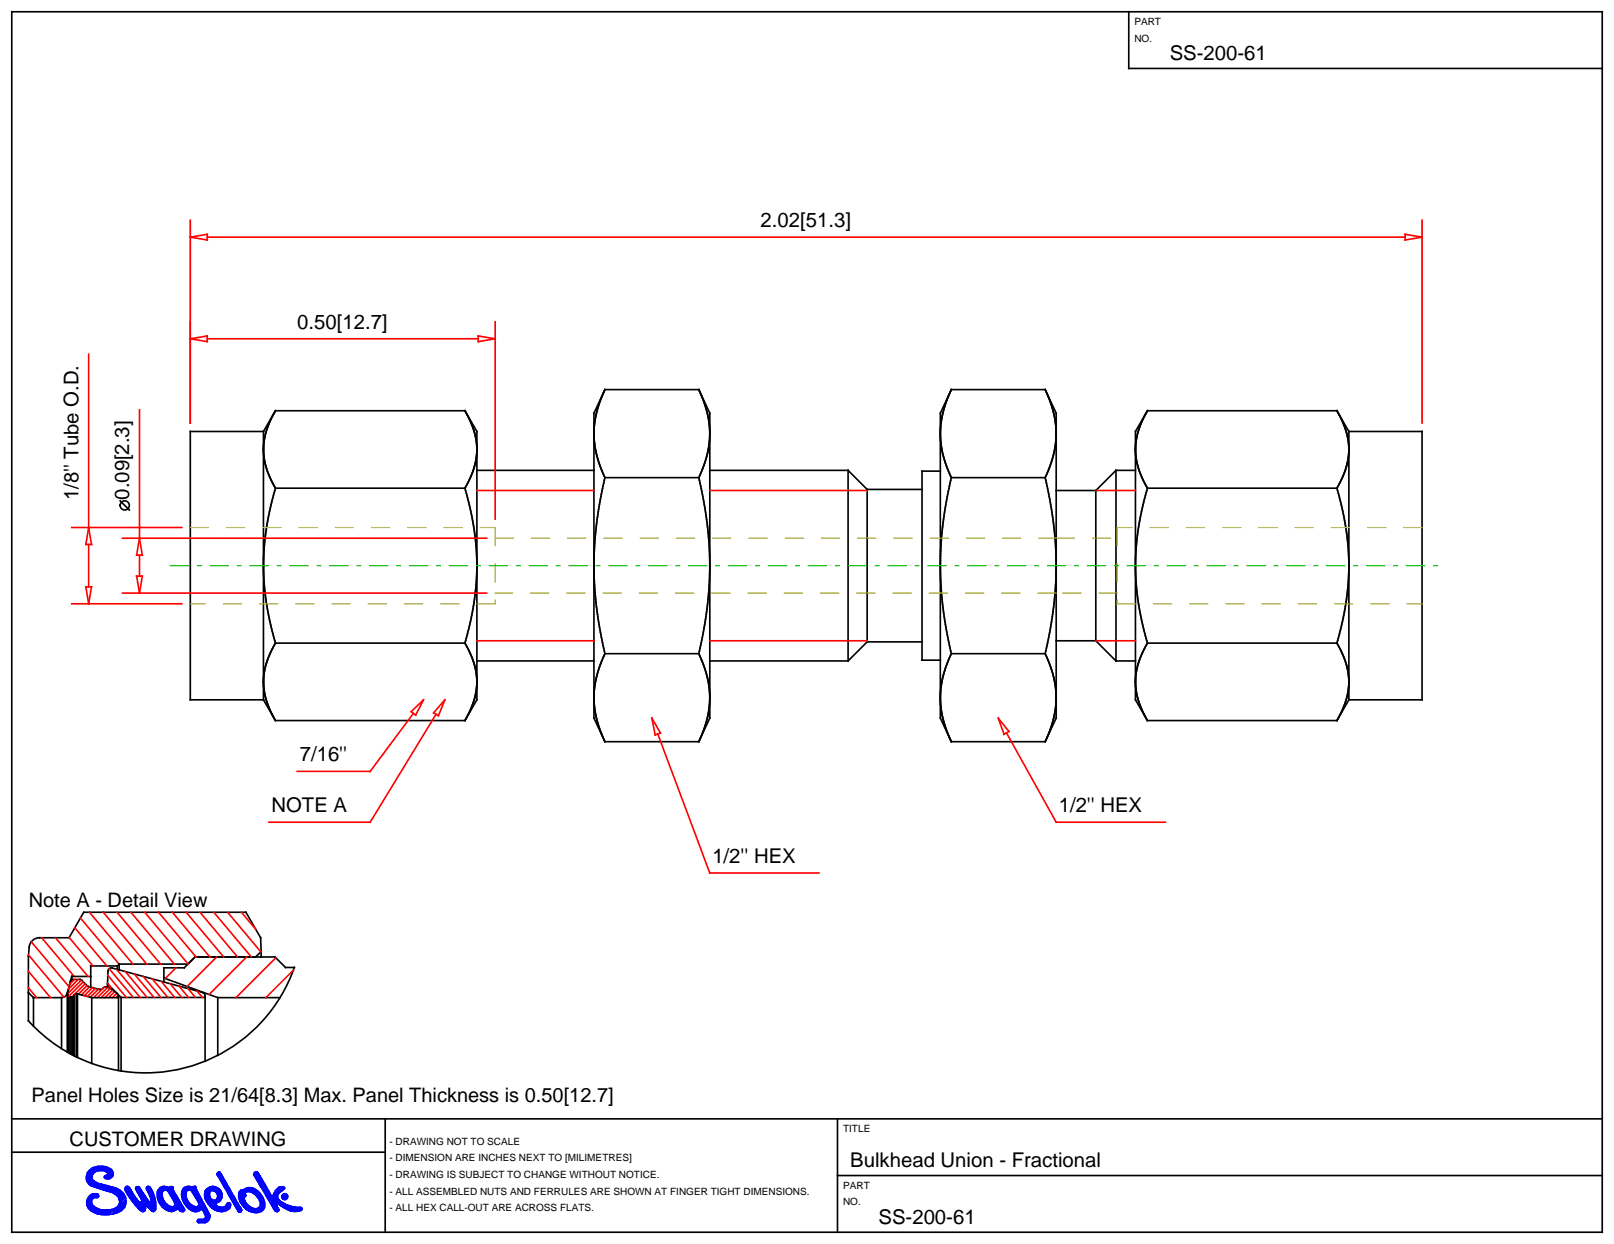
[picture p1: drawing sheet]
<svg xmlns="http://www.w3.org/2000/svg" width="242mm" height="187mm" viewBox="0 0 242 187" stroke-linecap="round" stroke-linejoin="round" font-family="sans-serif">
<g fill="none" stroke="#000" stroke-width=".25">
<path d="M1.8 1.8h238.5v183h-238.5zM169.3 1.8v8.5h71M90.7 58.4h14.1M90.7 58.4l-1.6 3.6v45.7l1.6 3.5M90.7 58.4l-.7 1.8-.6 1.7-.3 1.7v1.4v1.5l.3 1.6 .6 1.7 .7 1.8M104.8 58.4l.7 1.8 .6 1.7 .3 1.7v1.4v1.5l-.3 1.6-.6 1.7-.7 1.8M104.8 58.4l1.6 3.6v45.7l-1.6 3.5M142.7 58.4l-1.7 3.6v45.7l1.7 3.5M142.7 58.4l-.8 1.8-.5 1.7-.3 1.7-.1 1.4 .1 1.5 .3 1.6 .5 1.7 .8 1.8M142.7 58.4h14M156.7 58.4l1.7 3.6v45.7l-1.7 3.5M156.7 58.4l.8 1.8 .5 1.7 .3 1.7 .1 1.4-.1 1.5-.3 1.6-.5 1.7-.8 1.8"/>
<path d="M18 75.1l1.4 1.4M39.5 64.7v40.2M39.5 64.7h-11v40.2h11M41.3 73.2l-.7 2.8-.6 3.1-.4 2.9-.1 2.8 .1 2.9 .4 2.9 .6 3 .7 2.8M41.3 61.6l-.7 1.4-.6 1.5-.4 1.5-.1 1.4 .1 1.3 .3 1.4 .6 1.5 .8 1.6M41.3 73.2h28.4M41.3 61.6h28.4M41.3 61.6l-1.8 3.1M69.7 61.6l.8 1.6 .6 1.5 .3 1.4 .1 1.3-.1 1.3-.3 1.4-.6 1.5-.8 1.6M69.7 61.6l1.8 3.1v40.2l-1.8 3.1M69.7 73.2l.8 3.2 .6 3 .3 2.9 .1 2.5-.1 2.6-.3 2.8-.6 3-.8 3.2M71.5 70.5h17.6"/>
<path d="M90.7 71.6h14.1M90.7 71.6l-.7 3.6-.6 3.4-.3 3.3v2.9v2.9l.3 3.3 .6 3.4 .7 3.6M104.8 71.6l.7 3.3 .5 3.4 .3 3.3 .1 3.2v2.9l-.3 3.3-.6 3.4-.7 3.6M106.4 70.5h20.8M127.2 70.5v28.6M127.2 70.5l2.8 2.9M130 73.4v22.8M130 73.4h8.3M141 70.6h-2.7v28.4h2.7M142.7 71.6h14M142.7 71.6l-.7 3.3-.6 3.4-.3 3.3-.1 3.2 .1 2.9 .3 3.3 .5 3.4 .8 3.6M156.7 71.6l.7 3.3 .6 3.4 .3 3.3 .1 3.2-.1 2.9-.3 3.3-.5 3.4-.8 3.6"/>
<path d="M158.4 73.5h5.9M164.3 73.5v22.6M167.3 70.5v28.6M167.3 70.5h3M167.3 70.5l-3 3M172.1 73.2h28.4M172.1 61.6h28.4M172.1 61.6l-1.8 3.1v40.2l1.8 3.1M172.1 61.6l-.9 1.6-.5 1.5-.3 1.4-.1 1.3 .1 1.3 .3 1.4 .5 1.5 .9 1.6M172.1 73.2l-.9 3.2-.5 3-.3 2.9-.1 2.5 .1 2.6 .3 2.8 .5 3 .9 3.2M200.5 73.2l.8 3.2 .6 3 .3 2.9 .1 2.5-.1 2.6-.3 2.8-.6 3-.8 3.2M200.5 61.6l.8 1.6 .6 1.5 .3 1.4 .1 1.3-.1 1.3-.3 1.4-.6 1.5-.8 1.6"/>
<path d="M200.5 61.6l1.8 3.1M202.3 64.7v40.2M202.3 64.7h10.9v40.2h-10.9M41.3 96.4l-.8 1.6-.6 1.5-.3 1.5-.1 1.2 .1 1.5 .4 1.4 .6 1.5 .7 1.4M41.3 96.4h28.4M69.7 96.4l.8 1.6 .6 1.5 .3 1.5 .1 1.2-.1 1.3-.3 1.5-.6 1.4-.8 1.6M71.5 99.1h17.6M90.7 98h14.1M90.7 98l-.7 1.8-.6 1.7-.3 1.7v1.4v1.5l.3 1.6 .6 1.7 .7 1.8M104.8 98l.7 1.6 .5 1.7 .3 1.7 .1 1.6-.1 1.6-.3 1.7-.5 1.7-.7 1.6M106.4 99.1h20.8M130 96.2l-2.8 2.9"/>
<path d="M130 96.2h8.3M142.7 98h14M142.7 98l-.7 1.6-.6 1.7-.3 1.7-.1 1.6 .1 1.6 .3 1.7 .6 1.7 .7 1.6M156.7 98l.7 1.6 .6 1.7 .3 1.7 .1 1.6-.1 1.6-.3 1.7-.6 1.7-.7 1.6M158.4 96.1h5.9M164.3 96.1l3 3M167.3 99.1h3M172.1 96.4h28.4M172.1 96.4l-.9 1.6-.5 1.5-.3 1.5-.1 1.2 .1 1.3 .3 1.5 .5 1.4 .9 1.6M200.5 96.4l.8 1.6 .6 1.5 .3 1.5 .1 1.2-.1 1.3-.3 1.5-.6 1.4-.8 1.6M39.5 104.9l1.8 3.1M41.3 108h28.4"/>
<path d="M90.7 111.2h14.1M142.7 111.2h14M172.1 108h28.4M202.3 104.9l-1.8 3.1M4.3 148.8l.7 .8M5 149.6h4.2M5 149.6v4.3M9.2 149.6v7.6M10.1 148.9a.89 .89 0 0 1-.9 .7M10.1 148.9v8.8M10.2 149.2l.3 .2M10.5 149.4l.2 .1"/>
<path d="M10.5 149.4v8.6M10.7 149.5v8.6M10.7 149.5h.1M10.8 146.4l-.7 2.5M10.8 146.4v.5M10.8 146.4h2.8M10.8 149.5v8.7M11.1 149.3l-.3 .2M11.1 149.3v9M11.4 149l-.3 .3M11.4 149v9.5M11.4 149h.1"/>
<path d="M11.5 149h.1M11.5 149v9.5M11.6 149v9.6M11.6 149l2.2 .6M13.8 149.6h4M13.8 149.6v9.8M16.1 147.5l.1-1.9a.51 .51 0 0 1 .6-.5l13.8 3.8 .2 .4v9.8M16.1 147.5v.5M16.1 147.5l2.1 2.1M17.6 144.8v.6M17.6 144.8h-4v3.2M17.8 149.6l-.2-.6-1.3-.9a.81 .81 0 0 0-1.1 .2l-.4 .1-1.6-.5-1.1-1h-1.2l-.3 .2-.4 1.6v9.1"/>
<path d="M17.8 149.6v10.9M17.9 144.6h10.3M17.9 144.6v.8M17.9 144.6l-.3 .2M18.2 149.6h12.6M18.2 149.6v11M24.6 146.6l8.1 3M32.7 149.6h9.3M32.7 149.6v8.6M39.2 142.7l-.1-2.1-2.2-3.8h-24.3l-2.2 3.8h-4.5a1.52 1.52 0 0 0-1.5 1.4l-.1 1.4v9.7a23.7 23.7 0 0 0 39.8-8h-1.3l-1.6-1.6h-12l-1.6 1.6h-3v2.1M39.2 142.7l-.9 .8M39.2 142.7v.8"/>
<path d="M1.8 172.8h56M1.8 167.8h238.5M57.8 167.8v17M125.6 176.3h114.7M125.6 167.8v17"/>
<circle cx="18.7" cy="75.8" r=".69"/>
</g>
<g fill="none" stroke="#00f" stroke-width=".18" stroke-dasharray="2.7 1.4 .5 1.4">
<path d="M12.9 176.7l1.9-1.9M12.9 176.4l1.6-1.5M13 176.9l-.1-.5 .2-.5M13 176.9l2.1-2.1M13 176.1l1.1-1.1M13 180l1-1M13 177.1l.8-.7M13.1 175.9a1.54 1.54 0 0 1 .9-.8M13.1 177.3l.7-.7M13.2 177.5l.7-.7M13.3 179.5l.3-.3M13.4 177.6l.6-.6"/>
<path d="M13.5 177.7l.6-.6M13.7 177.8l.6-.6M13.7 179.1l.5-.1 .5 .1M13.8 176.5l-.7 .7M13.8 177.9a1.42 1.42 0 0 1-.8-1M13.8 175.1l-.7 .8M13.8 176.7l-.6 .7M13.8 179l-.7 .8M13.9 177.9l.6-.6M13.9 176.2a1.31 1.31 0 0 1 1-.6M13.9 176.9l-.6 .6M13.9 176.1l-.9 .9"/>
<path d="M14 175.1l.6-.2h.7M14.1 177a.64 .64 0 0 1-.2-.8M14.1 177l-.7 .7M14.1 178l.6-.6M14.2 179l-1.2 1.1M14.2 179.6l.5-.5M14.2 177.2l-.6 .6M14.3 174.9l-1.3 1.4M14.3 178l.6-.5M14.4 177.3l-.6 .6M14.4 179l-1.4 1.4M14.5 179.6l.3-.3"/>
<path d="M14.5 178.1l.6-.6M14.5 175.6l.8-.7M14.6 177.4l-.6 .5M14.6 174.9l-1.7 1.7M14.6 179l-1.6 1.6M14.7 178.2l.6-.6M14.7 179.1l.1 .3M14.8 177.4l-.6 .6M14.8 179.2l-.5 .4M14.8 179.4l-.4 .2M14.8 179.4l-.2 .2M14.9 175.6l.7-.7"/>
<path d="M14.9 178.2l.6-.6M14.9 174.8l-2 2M14.9 175.6l.6-.1 .5 .2M15 177.5l-.6 .6M15.1 178.3l.6-.6M15.1 177.5l-.6-.2-.4-.3M15.2 175.5l.6-.6M15.2 174.8l-1 1M15.2 177.5l-.6 .6M15.3 174.9l.7 .1 .6 .3M15.3 178.4l.6-.7M15.4 177.6l-.6 .6"/>
<path d="M15.4 175.5l.6-.5M15.4 174.9l-.7 .7M15.5 178.4l.7-.6M15.6 177.6l-.6 .7M15.7 175.6l.5-.5M15.7 176.6v-.3M15.7 174.9l-.7 .6M15.7 176.6l1.1-1.1M15.7 178.5l.7-.7M15.8 176.3l-.2 .1M15.8 177.7l-.6 .6M15.8 175.7l.6-.6"/>
<path d="M15.9 176.7l1-1M15.9 174.9l-.6 .6M15.9 178.6l.7-.7M16 175.7l.1 .2v.2M16 175.8l.5-.6M16 177.8l-.6 .6M16.1 176.8l.9-.9M16.1 176.1l-.4 .2M16.1 175l-.6 .6M16.1 178.6l.7-.6M16.1 175.9l.6-.5M16.3 177.8l-.7 .7"/>
<path d="M16.3 175.1l-.5 .5M16.3 178.7l.7-.7M16.4 176.8l.6-.7M16.4 176.8l-.7-.2M16.5 175.2l-.6 .5M16.5 177.9l-.7 .6M16.5 178.7l.7-.6M16.6 175.3a.87 .87 0 0 1 .4 1M16.6 175.3l-.5 .5M16.7 178.8l.9 .6M16.7 178.8l-2.9-.9M16.7 177.9l-.7 .7"/>
<path d="M16.7 178.8l.7-.7M16.8 175.4l-1.2 1.2M16.9 175.6l-1.1 1.1M16.9 178l-.7 .7M16.9 178.9l.7-.7M16.9 176.3l-.4 .4M17 176.3l-.4 .4-.2 .1M17 175.8l-1 1M17 176l-.8 .8M17.1 178l-.7 .7M17.1 179l.7-.7M17.3 179.1l.6-.7"/>
<path d="M17.3 178.1a2.61 2.61 0 0 1 1.5 1.4M17.3 178.1l-2.2-.6M17.3 178.1l-.7 .7M17.4 179.2l.7-.7M17.5 178.2l-.7 .6M17.6 179.3l.6-.6M17.6 179.4l.3 .5v.5M17.7 178.3l-.7 .6M17.7 179.5l.7-.7M17.8 179.6l.7-.7M17.9 179.8l.7-.7M17.9 178.4l-.7 .6"/>
<path d="M18 178.5l-.6 .6M18.2 178.6l-.7 .7M18.3 178.7l-.7 .7M18.4 178.9l-.7 .7M18.6 179l-.8 .7M18.7 179.2l-.8 .8M18.7 178.4l.6-.5M18.7 178.2l.3-.3M18.8 179.4l-.9 .8M18.8 178.1a.35 .35 0 0 1 .6-.1M18.8 178.6v-.5M18.8 178.6l.6-.6"/>
<path d="M18.8 179.5a1.93 1.93 0 0 1-.1 1.4M18.8 179.5l-.9 1M18.9 179.8l-2.4 2.3M18.9 178.8l.6-.6M18.9 180l-2.1 2.1M19.1 179l.6-.6M19.2 177.9l-.5 .4M19.2 179.2l.6-.6M19.3 179.4l.6-.6M19.3 178l-.5 .5M19.4 178l.3 .5M19.4 179.5l.6-.5"/>
<path d="M19.5 178.1l-.6 .6M19.5 179.7l.6-.6M19.6 178.3l-.6 .6M19.6 179.8l.6-.5M19.6 178.4l-.6 .6M19.7 178.5l-.6 .6M19.8 178.7l-.6 .6M19.9 178.9l-.6 .6M20 179l-.6 .6M20.1 179.2l-.5 .6M20.2 179.4l-.5 .5M20.3 178.2l.3-.3"/>
<path d="M20.3 179.5l-.5 .6M20.3 178.3v-.3l.2-.1M20.4 178.4l.4-.4M20.4 177.9l-.1 .2M20.5 177.9l.4 .1M20.5 178.6l.5-.5M20.5 179.8l-.5 .5M20.6 178.7l.5-.4M20.6 179.9l-.5 .6M20.7 178.9l.5-.5M20.7 177.9l-.4 .4M20.8 179.2l.5-.5"/>
<path d="M20.9 178l1.4 2.1M20.9 178l-.5 .5M20.9 179.4l.5-.6M21 179.5l.6-.5M21 178.2l-.5 .5M21.1 179.7l.6-.6M21.1 178.3l-.5 .5M21.2 179.8l-.1 .4M21.2 179.8l-.9-1.5M21.2 179.9l.6-.6M21.2 178.5l-.5 .5M21.3 178.6l-.5 .5"/>
<path d="M21.4 178.7l-.5 .6M21.5 178.9l-.5 .5M21.6 179.1l-.5 .5M21.7 179.2l-.5 .6M21.8 179.4l-.6 .6M21.9 178.2l.4-.3M21.9 178l.2-.1M22 178.3v-.3l.2-.1M22 178.3l.5 1.2M22 179.6l-1.4 1.4M22 178.4l.5-.5M22.1 179.8l-1.4 1.4"/>
<path d="M22.1 177.9l-.2 .2M22.1 178.6l.5-.5M22.2 178.8l.5-.5M22.2 180l-1.4 1.3M22.2 177.9l.3 .1M22.3 178.9l.5-.5M22.4 179.1l.5-.5M22.4 177.9l-.4 .4M22.4 179.3l.6-.5M22.5 178l.6 1.1 .2 .8M22.5 179.5l.5-.5M22.5 178l-.4 .5"/>
<path d="M22.5 179.5l.1 .6M22.6 179.7l.5-.5M22.6 179.9l.6-.5M22.6 178.2l-.5 .5M22.7 178.3l-.5 .5M22.8 178.5l-.5 .5M22.9 178.7l-.5 .5M23 178.9l-.5 .5M23.1 179.1l-.5 .5M23.1 179.3l-.5 .5M23.2 179.5l-2.1 2.1M23.3 179.8l-1.2 1.2"/>
<path d="M23.3 179.9l.1 1.4M23.6 178.9l.9-1M23.6 179.1l1.2-1.2M23.6 179a.99 .99 0 0 1 .9-1.1M23.6 179.4l1.4-1.4M23.6 179.6l.7-.7M23.6 178.5l.6-.6M23.7 179.8l.6-.6M24.3 179l-.7 .7M24.3 179.3l-.6 .6M24.3 179.3l.1-.5 .1-.2M24.4 179.5l-.6 .6"/>
<path d="M24.4 177.9l-.8 .8M24.4 179.7l-.5 .6M24.5 178.6a.47 .47 0 0 1 .7 0M24.5 177.9l.6 .1M24.5 179.9l-.6 .6M24.7 177.9l-1.1 1.1M24.8 178.5l.4-.5M24.9 177.9l-1.3 1.4M25 178.5l.6-.6M25.1 178l-1.5 1.5M25.2 178.6l.6-.7M25.3 178.8l.7-.7"/>
<path d="M25.4 178l-.5 .5M25.4 178.9l.6-.6M25.5 179.1l.5-.6M25.5 177.9l.5 .1M25.5 177.9l-.4 .1M25.6 179.3l.5-.6M25.7 179.4l.5-.5M25.7 177.9l-.6 .7M25.8 179.6l.5-.6M25.9 179.8l.5-.6M25.9 178l-.7 .7M26 178v.3"/>
<path d="M26 180l.5-.6M26 178.4l-.6 .6M26 178.2l-.7 .7M26.1 178.5l-.1-.2M26.1 178.6l-.6 .6M26.2 178.8l-.6 .6M26.3 179l-.6 .5M26.4 179.1l-.6 .6M26.5 179.3l-.6 .6M26.6 179.5l-.6 .5M26.7 179.6l-.6 .6M26.8 179.8l-.6 .6"/>
<path d="M26.9 180l-.7 .7M27.2 179l1.1-1.1M27.2 179.3l1.4-1.4M27.2 179.5a1.6 1.6 0 0 1 .3-1.3M27.2 178.7l.8-.8M27.2 179.5l.7-.7M27.3 179.7l.6-.6M27.4 179.9l.5-.5M27.5 178.2v-.1M27.5 178.2a1.1 1.1 0 0 1 1-.3M27.9 177.9l-.6 .6M27.9 179l-.6 .6"/>
<path d="M27.9 179.2l-.6 .6M27.9 179.2l.1-.5 .2-.2M27.9 179.5l-.5 .5M28 179.7l-.5 .5M28.1 179.9l-.5 .5M28.2 177.9l-1 .9M28.2 178.5h.4l.2 .2M28.2 178.5l.6-.6M28.4 178.5l.5-.6M28.5 177.9l-1.3 1.2M28.6 178.5l.7-.6M28.7 177.9l-1.5 1.5"/>
<path d="M28.8 178.7l.6-.7M28.8 178.7l.9 1.5M28.9 178.8l.5-.6M29 179l.5-.6M29 177.9h.3l.1 .1M29 177.9h-.5M29.1 179.2l.5-.6M29.2 177.8l-.7 .7M29.2 179.3l.5-.5M29.3 179.5l.5-.5M29.4 177.9l-.7 .7M29.4 179.7l.5-.6"/>
<path d="M29.4 178.1l-.6 .6M29.5 179.8l.5-.5M29.5 178.3l-.6 .6M29.5 178.4l-.1-.4M29.6 178.5l-.6 .6M29.6 180l.5-.5M29.7 178.7l-.6 .5M29.7 178.9l-.5 .5M29.8 179.1l-.5 .5M29.9 179.2l-.5 .5M30 179.4l-.5 .5M30.1 179.6l-.5 .5"/>
<path d="M30.2 179.8l-.5 .4M30.3 179.9l-.5 .5M30.7 179l1.1-1.1M30.7 179.3l1.4-1.4M30.7 179.5l1.6-1.6M30.7 178.7l.8-.7M30.8 179.7l.6-.6M30.8 178.5a1.29 1.29 0 0 1 .9-.6M30.8 179.9a1.63 1.63 0 0 1 0-1.4M30.8 179.9l.7-.6M31.2 178.1l-.4 .4M31.4 179.2l-.6 .6"/>
<path d="M31.5 178.9a.44 .44 0 0 1 .6-.3M31.5 178.9l-.8 .7M31.5 179.4l-.6 .6M31.6 179.6l-.6 .6M31.7 177.9l-1 1M31.7 179.7l-.6 .7M31.7 177.9h.6l.4 .3M31.9 179.9l-.7 .6M31.9 177.9l-1.3 1.3M32 178.6l.5-.6M32 179.9a.84 .84 0 0 1-.5-1M32.1 179.9l-.8 .8"/>
<path d="M32.1 178.6a.84 .84 0 0 1 .5 .9M32.2 178.6l.5-.5M32.2 177.9l-1.5 1.5M32.3 178.7l.5-.5M32.4 178l-.6 .6M32.4 179.8l-1 1M32.4 178.9l.6-.5M32.5 176.1a.34 .34 0 0 1 .2-.3 .34 .34 0 0 1 .3 0M32.5 176.1l.4-.4M32.5 179l.6-.5M32.6 178.1l-.5 .5M32.6 179.5l.7-.6"/>
<path d="M32.6 179.2l.6-.5M32.6 179.5a.49 .49 0 0 1-.6 .4M32.6 176.3l.5-.5M32.7 176.4l.5-.4M32.7 178.2l-.5 .5M32.7 178.2a1.22 1.22 0 0 1 .6 1.2M32.8 175.7l-.3 .3M32.8 176.6l.5-.4M32.9 178.3l-.5 .5M32.9 176.8l.5-.5M33 175.8l-.4 .4M33 177l.5-.5"/>
<path d="M33 178.4l-.5 .5M33 175.8l3.3 5.6M33.1 175.9l-.4 .5M33.1 177.1l.5-.4M33.1 178.6l-.5 .5M33.2 176.1l-.4 .4M33.2 177.3l.4-.4M33.2 178.8l-.6 .6M33.3 179l-.8 .8M33.3 179.5l-1.6 1.6M33.3 176.3l-.4 .4M33.3 179.4a.93 .93 0 0 1-.7 .9"/>
<path d="M33.3 177.5l.4-.5M33.3 179.2l-1.7 1.8M33.4 176.4l-.4 .5M33.4 177.6l.4-.4M33.5 176.6l-.4 .4M33.5 177.8l.4-.4M33.6 176.8l-.4 .4M33.6 178l.4-.5M33.7 176.9l-.4 .5M33.7 178.2l.4-.5M33.8 177.1l-.4 .5M33.8 178.3l.4-.4"/>
<path d="M33.9 177.3l-.4 .4M33.9 178.5l.4-.4M33.9 178.6l.5-.5M34 177.5l-.4 .4M34 178.8l.5-.5M34.1 177.6l-.4 .5M34.1 178.9l.5-.4M34.2 177.8l-.5 .4M34.2 179.1l.5-.4M34.3 178l-.5 .4M34.3 179.3l.5-.5M34.4 178.2l-.4 .5"/>
<path d="M34.4 179.4l.5-.4M34.5 178.4l-.4 .4M34.5 179.6l.5-.4M34.6 178.6l-.4 .4M34.6 179.8l.5-.5M34.7 178.7l-.4 .5M34.7 179.9l.5-.4M34.8 178.9l-.4 .4M34.9 179.1l-.4 .4M35 179.3l-.4 .4M35.1 179.4l-.4 .5M35.2 179.6l-.4 .4"/>
<path d="M35.3 179.8l-.4 .4M35.4 179.9l-.4 .5M35.8 179.3l1.2-1.2M35.8 179l.6-.6M35.8 179.6l1.5-1.5M35.8 179.7v-.9M35.8 178.8l.3-.4M35.8 179.8l1.8-1.7M35.9 178.7l.2-.2M35.9 180l.9-.9M36.3 178.4l-.5 .5M36.5 178.4l.2-.1"/>
<path d="M36.5 178.4h-.4M36.6 179.7l-.6 .6M36.6 179.6l.2-.2M36.7 179.8l-.1-.2M36.7 179.9l-.6 .5M36.7 178.3l-.9 .9M36.7 178.3l.4-.2M36.8 179l-.9 .9M36.8 179.1v-.2M36.8 178.9l.2-.2M36.9 179.2l-1 .9M36.9 179.2l-.1-.1"/>
<path d="M36.9 179.2l-.1 .2M37 178.7h.6M37.1 178.1h.7M37.1 178.1l-1.3 1.4M37.2 178.7l.6-.6M37.4 178.1l-1.6 1.6M37.5 178.7l.5-.5M37.6 178.7a2.62 2.62 0 0 1 1.4 1.4M37.7 178.8l.5-.6M37.7 178.1l-.7 .6M37.8 178.1l.7 .4M37.8 178.9l.6-.6"/>
<path d="M37.9 178.1l-.6 .6M38 179l.5-.5M38 176l.3-.3M38.1 176.2l.5-.5M38.1 176.2a.38 .38 0 0 1 .1-.5 .38 .38 0 0 1 .6 .2M38.1 178.2l-.5 .5M38.2 176.4l.5-.6M38.2 179.1l.5-.5M38.3 176.6l.5-.6M38.3 178.3l-.5 .5M38.3 179.2l.5-.5M38.4 176.7l.5-.5"/>
<path d="M38.4 178.4l-.5 .5M38.4 179.3l.5-.5M38.5 176.9l.5-.6M38.5 175.7l-.5 .4M38.5 178.5l.7 .7M38.6 177.1l.5-.6M38.6 179.5l.5-.5M38.6 178.5l-.5 .5M38.7 175.8l-.6 .5M38.7 177.2l.5-.5M38.7 179.6l.5-.5M38.7 178.6l-.5 .5"/>
<path d="M38.8 175.9l1.9 3.3M38.8 177.4l.5-.5M38.8 175.9l-.6 .6M38.8 179.8l.5-.5M38.9 177.6l.5-.6M38.9 176.1l-.6 .5M38.9 178.8l-.5 .5M38.9 180l.5-.5M39 177.7l.5-.5M39 176.3l-.6 .5M39 178.9l-.5 .5M39.1 177.9l.5-.5"/>
<path d="M39.1 176.4l-.6 .6M39.1 179.1l-.5 .5M39.2 178.1l.5-.6M39.2 176.6l-.6 .5M39.2 179.2l.5 .9M39.2 179.2l-.5 .5M39.3 176.8l-.6 .5M39.3 178.2l.5-.5M39.3 179.4l-.5 .5M39.4 176.9l-.6 .6M39.4 178.4l.5-.5M39.4 179.6l-.5 .5"/>
<path d="M39.5 177.1l-.6 .6M39.5 178.6l.5-.6M39.5 179.7l-.5 .6M39.6 177.3l-.6 .5M39.6 178.8l.5-.6M39.6 179.9l-.6 .6M39.7 177.4l-.6 .6M39.7 178.9l.5-.5M39.8 177.6l-.6 .6M39.8 179.1l.5-.5M39.9 177.8l-.6 .5M39.9 179.3l.5-.6"/>
<path d="M40 178l-.6 .5M40 179.4l.5-.5M40.1 178.1l-.6 .6M40.1 179.6l.5-.5M40.2 178.3l-.6 .5M40.2 179.8l.5-.6M40.3 178.5l-.6 .5M40.4 178.6l-.6 .6M40.5 178.8l-.6 .5M40.6 179l-.6 .5M40.6 179.1l-.5 .6M40.8 179.3l-.6 .6"/>
<path d="M41 179.1a1.88 1.88 0 0 1 .9-1.1M41 179.1l-.2 .2-.1-.1M41 179.1l1.1-1.2M41.3 178.5l.4-.4M41.6 179.4l-1 1M41.7 179.6l-1 1M41.8 179.9l-1 1M41.8 179.9l-.1-.3 .1-.6M41.9 178h.7M42 180l-1.1 1M42 177.9l-.9 1M42.2 179.4a.47 .47 0 0 1 .7-.4 .47 .47 0 0 1 .2 .7 .47 .47 0 0 1-.8 0l-.1-.3"/>
<path d="M42.2 179.5l.1-.1M42.2 179.3l.4-.3M42.2 179.6l.1-.1M42.3 177.9l-2 2M42.3 179.4a.38 .38 0 0 1 .5-.3 .38 .38 0 0 1 .2 .6 .38 .38 0 0 1-.6-.1l-.1-.2M42.3 179.7h.1M42.4 179.6l-.1 .1M42.4 178.5l.3-.3M42.5 179.7l-.1 .1M42.5 179.7v-.5M42.5 179.2h.3M42.5 179.5l.1-.1"/>
<path d="M42.5 179.3l.2-.1M42.5 179.9l.1-.1M42.5 178l-2.1 2.1M42.5 179.2h.1M42.6 178l.1 .1-.1 .2M42.6 179.7h-.1M42.6 179.5v.2M42.6 179.6l-.1 .1M42.6 179.2v.2M42.6 179.4h.1M42.6 179.1l.1-.1M42.6 178.3l-.8 .7"/>
<path d="M42.7 179.5h-.1M42.7 178.1l-2.2 2.2M42.7 179.8l-.1 .1M42.7 179.5l.2-.2M42.7 179.4l-.2 .2M42.7 179.2v.2M42.7 179.2h-.1M42.7 179.6l.1-.1M42.8 179.1v-.1M42.8 179.5l.1 .2M42.8 179.3l.1-.1M42.8 179.2h-.1"/>
<path d="M42.8 179.7l-.1-.2M42.8 179.2l.1 .2-.1 .1M42.9 179.8l-.2 .1M42.9 179.6l-.1 .1M42.9 179.7h-.1M42.9 179v.1M42.9 179.1h.1M43.1 179.3v-.1M43.1 179.1l-.1 .1M43.1 179.7l-.2 .1M43.2 179.3l-.1 .1M43.2 179.5l-.2 .1"/>
<path d="M13 180.3a1.44 1.44 0 0 1 .7-1.2M13 180.3l1.3-1.3M13 180.5l1.5-1.5M13 180.8l.8-.8M13.1 180.9l.7-.6M13.2 181.1l.6-.6M13.3 181.3l.6-.6M13.5 181.4l.5-.6M13.6 181.5l.6-.5M13.7 181.6a1.51 1.51 0 0 1-.7-1.3M13.7 180.2l-.6 .7M13.7 180.2a.64 .64 0 0 1 .7-.6"/>
<path d="M13.8 180.4l-.6 .6M13.8 181.6l.6-.5M13.9 180.6l-.6 .6M13.9 181.7l.6-.5M14 180.8l-.6 .5M14.1 180.9l-.2-.2-.2-.5M14.1 180.9l-.6 .6M14.1 181.8l.6-.6M14.3 181l-.6 .6M14.3 181.9l.6-.6M14.4 181.1l-.5 .6M14.5 182l.6-.6"/>
<path d="M14.6 181.2l-.6 .6M14.7 182.1l.7-.7M14.8 181.3l-.6 .6M14.9 182.1l.7-.7M15 181.3l-.6 .7M15.2 182.1l.7-.7M15.3 181.4l-.7 .6M15.3 181.4l-.6-.2-.6-.3M15.4 182.1l.8-.7M15.5 181.4l-.7 .7M15.6 182.1h-.8l-1.1-.5M15.7 182.2l.8-.8"/>
<path d="M15.8 181.4l-.8 .7M16 182.2l.8-.9M16 181.4l-.7 .7M16.2 182.2l1-1M16.3 181.4l-.7 .7M16.4 182.1l2.5-2.5M16.6 181.4l-.8 .8M16.7 182.1l2.2-2.2M16.8 181.3l-1.5 .1M17 181.3l-.9 .9M17 182l1.9-1.9M17.4 181.9l1.5-1.5"/>
<path d="M17.5 181.9l-1.1 .2h-.8M17.6 181.9l1.3-1.3M17.9 180.4a1.56 1.56 0 0 1-1.1 .9M17.9 180.1l.8-.8M17.9 180.3l.9-.9M18.1 181.6l.5-.5M18.6 181.1l-.5 .5M18.7 180.9a2.09 2.09 0 0 1-1.2 1M18.8 180.8l-1 1M18.9 180.3l-1.7 1.7M19.7 180l.6-.5M19.8 180.2l.6-.6"/>
<path d="M19.9 180.2l.5-.5M20 180.4l.6-.6M20.1 180.5l.6-.5M20.3 180.7l.5-.6M20.4 180.8l.6-.6M20.5 181l1.4-1.4M20.6 181.1l1.4-1.4M20.7 180.1l-.5 .5M20.8 181.2l1.3-1.3M20.8 180.2l-1.1-1.7M20.8 181.3l-1.1-1.3-.9-1.4M20.9 180.2l-.6 .5"/>
<path d="M20.9 181.4l1.3-1.4M21.1 181.5l1.3-1.3M21.1 180.2l-.6 .7M21.1 180.2h-.3M21.2 180.1l.7-.6M21.2 181.6l.7-.6M21.3 181.6l-.5-.3M21.4 181.7l.4-.4M21.8 181.5l-.2 .2-.3-.1M21.8 181.4l-.2 .3M21.8 181l.2-.1h.1M21.8 181v.5"/>
<path d="M21.9 181.1l-.6 .6M21.9 180.9l1.3-1.3M22.1 180.9l1.2-1.2M22.2 181l1.1-1.1M22.3 180.1l-1.3 1.3M22.3 181.2l1-1M22.5 181.3l.9-.9M22.6 180.1h-.3M22.6 181.4l.8-.7M22.7 181.6l.7-.7M22.8 181.6l-.7-.7M22.9 181.7l.5-.5"/>
<path d="M23.3 180l-1 1.1M23.4 180.3l-1 .9M23.4 181.3l-.4 .4M23.4 181.3a.38 .38 0 0 1-.6 .3M23.4 180.5l-.9 .9M23.4 181.1l-.6 .5M23.4 180.8l-.7 .7M23.7 180l.7-.6M23.8 180.2l.6-.6M23.9 180.4l.6-.6M24 180.6l.6-.6M24.1 180.7l.6-.5"/>
<path d="M24.2 180.9l.6-.6M24.3 181a2.62 2.62 0 0 1-.7-2M24.4 181l.5-.5M24.5 181.1l.6-.5M24.6 180.1l-.5 .6M24.7 181.3l.5-.6M24.7 180.2l-.5 .6M24.8 181.4l.6-.6M24.9 180.4l-.6 .5M25 180.5l-.6 .6M25 181.5l.6-.6M25 180.6a1.88 1.88 0 0 1-.7-1.3"/>
<path d="M25.1 180.7l-.5 .5M25.2 181.5l.6-.6M25.3 180.8l-.6 .5M25.4 181.6l1.5-1.5M25.5 180.9l-.6 .5M25.6 181.7l1.4-1.5M25.6 181.7a2.29 2.29 0 0 1-1.3-.7M25.7 180.9l-.6 .6M25.8 180.9l-.6-.2-.2-.1M25.9 181.7l1.2-1.3M26 180.9l-.7 .7M26.1 180.1l.5-.5"/>
<path d="M26.1 180.2l.1 .2M26.1 180.2l-.9-1.6M26.2 180.3l.5-.6M26.2 180.4a.41 .41 0 0 1-.4 .5M26.2 180.5l.6-.6M26.3 181.5l.9-.9M26.4 181.4l.3-.1 .2 .2M26.4 181.4l-.5 .3h-.3M26.7 181.3l.6-.6M26.9 181.5l.5-.6M27 180.1l-1.5 1.5M27 181.6l.5-.5"/>
<path d="M27.1 180.3l-1.4 1.4M27.2 180.5l-1.1 1.1M27.2 181.7l.4-.4M27.3 180.7l-.7 .6M27.4 180.8l-.6 .6M27.4 180.1l.6-.5M27.5 181.7h-.3l-.3-.2M27.5 181.7l.2-.2M27.5 181l-.6 .5M27.5 180.3l.5-.5M27.6 181.2l-.5 .5M27.6 180.5l.5-.5"/>
<path d="M27.7 181.3l-1.6-2.8M27.7 181.3v.3l-.2 .1M27.7 181.3l-.4 .4M27.7 181.5l-.2 .2M27.7 180.6l.5-.5M27.9 180.8l.4-.5M28 180.9l.5-.5M28.1 181l.5-.4M28.1 181.1l-.4-.6-.5-1M28.2 180l-.5 .5M28.2 181.1l.5-.5M28.3 180.2l-.5 .5"/>
<path d="M28.3 181.3l.5-.6M28.4 180.4l-.5 .4M28.5 181.4l.5-.6M28.5 180.5l-.5 .5M28.6 181.5l.6-.6M28.7 180.7l-.5 .5M28.8 181.6l.7-.7M28.9 180.8l-.5 .5M29 181.6l1.4-1.4M29 180.9a2.05 2.05 0 0 1-1.1-1.7M29.1 180.9l-.6 .5M29.2 181.7l-.6-.2-.5-.4"/>
<path d="M29.2 181.7l1.3-1.3M29.3 180.9l-.6 .6M29.5 181.7l1.1-1.1M29.6 183.2l.4-.4M29.6 180.9h-.6M29.6 182.9h.1M29.7 180.2l.5-.5M29.7 180.2a.46 .46 0 0 1-.1 .7M29.7 183.3l.5-.5M29.8 180.3l.5-.5M29.8 180.6l.5-.6M29.8 183.3a.26 .26 0 0 1-.3-.2 .26 .26 0 0 1 .3-.3"/>
<path d="M29.8 183.3h.9M29.8 182.8l-.3 .3M29.9 181.6l.8-.9M30 183.3l.6-.5M30 181.4l-.5 .3h-.3M30 181.4h.2l.2 .1M30.1 182.8l-.5 .5M30.3 183.3l1.2-1.2M30.3 181.4l.5-.5M30.4 182.8l-.6 .5M30.4 182.8h-.6M30.4 180.1l-1.5 1.5"/>
<path d="M30.4 181.5l.4 .8M30.4 181.5l.5-.4M30.5 180.3l-1.4 1.4M30.5 183.3l1-.9M30.5 181.7l.5-.4M30.6 180.5l-1.3 1.2M30.6 181.9l.5-.5M30.7 180.6l-1.1 1.1M30.7 182.1l.5-.5M30.8 182.6l.6-.6M30.8 180.8l-.6 .6M30.8 182.3a.45 .45 0 0 1-.4 .5"/>
<path d="M30.8 182.3l.5-.5M30.8 183.3l.7-.6M30.9 181l-.5 .5M30.9 180.1l.6-.6M31 181.2l-.5 .4M31 180.3l.6-.6M31 181.3l-.4 .5M31.1 181.5l-.4 .5M31.1 180.4l.7-.6M31.2 181.7l-.4 .5M31.3 180.6l.6-.7M31.3 181.9l-.5 .5"/>
<path d="M31.4 182.9l-.3 .3M31.4 180.7l.8-.8M31.4 182.1l-1.3 1.2M31.5 182.1a.94 .94 0 0 1-.8 1.2M31.5 182.1l-2-3.7M31.5 182.3l-1.1 1M31.5 182.5l-.8 .8M31.5 180.9l1.8-1.8M31.6 181l-.8-1.1M31.6 181l1.7-1.7M31.8 181.2l.6-.7M31.9 181.3l.6-.6"/>
<path d="M32.1 181.4l.5-.6M32.3 181.5l.5-.6M32.4 180.6l-.5 .6M32.4 180.6l.1-.2 .1-.1M32.5 181.5l.5-.5M32.6 180.8l-.6 .5M32.6 180.3l.7-.7M32.7 181.6l.6-.6M32.7 180.9l-.5 .5M32.8 180.3l.4-.4M32.9 181.7l.7-.8M32.9 181l-.5 .5"/>
<path d="M33.1 181l-.5-.2-.2-.2M33.1 181l-.5 .6M33.1 181.7l1.3-1.3M33.3 181.7a2.29 2.29 0 0 1-1.7-.7M33.4 181.7l1.2-1.2M33.4 181l-.6 .6M33.7 181.6l.9-.8M34 180.6l.2-.3M34 180.5a.32 .32 0 0 1 .4-.2 .32 .32 0 0 1 .2 .4M34 180.5a.81 .81 0 0 1-.9 .5M34.2 181.4l-.9 .3M34.3 181.3l.1-.1"/>
<path d="M34.4 180.3l-1.4 1.4M34.4 181.2l-.1 .1M34.5 180.4l-1.2 1.3M34.6 180.9l-.6 .6M34.6 180.6l-1 1.1M34.6 180.7v.3l-.4 .4M34.8 180.1l.5-.4M34.9 180.3l.5-.4M35 180.5l.5-.5M35.1 180.6l.5-.4M35.2 180.8l.5-.4M35.3 181l.5-.5"/>
<path d="M35.4 181.1l.5-.4M35.5 180.1l-.4 .4M35.5 181.3l.5-.4M35.6 180.3l-.4 .4M35.6 181.5l.5-.5M35.7 181.6l-3.2-5.5M35.7 181.7l.5-.5M35.7 180.4l-.4 .5M35.8 180.6l-.4 .5M35.9 181.8l.4-.4M35.9 180.8l-.4 .4M36 180.2l.9-.9"/>
<path d="M36 181l-.4 .4M36.1 180.4l.5-.6M36.1 181.1l-.4 .5M36.2 180.5l.5-.5M36.2 181.3l-.4 .4M36.3 181.4a.31 .31 0 0 1-.3 .4 .31 .31 0 0 1-.3-.2M36.3 181.5l-.3 .3M36.3 180.7l.5-.5M36.4 180.8l.5-.5M36.5 180.9l-.4-.6-.3-.6M36.5 181l.5-.5M36.7 181.1l.4-.5"/>
<path d="M36.7 180.1v-.3M36.8 180.1l-.6 .5M36.8 181.2l.5-.4M36.8 180.3l-.4 .4M36.9 180.4l-.2-.3M37 181.4l.4-.5M37 180.4l-.5 .5M37.1 180.6l-.5 .4M37.1 181.5l.5-.5M37.2 180.7l-.5 .5M37.3 181.6l.5-.5M37.3 181.6l-.8-.7"/>
<path d="M37.4 180.8l-.5 .5M37.5 181.7l.5-.5M37.5 180.9l-.5 .5M37.6 181l-.7-.6M37.7 181.7l.5-.5M37.7 181l-.5 .5M37.9 181.1l-.5 .5M37.9 181.8l.6-.6M38.1 181.2l-.5 .5M38.1 181.8l1.6-1.6M38.2 181.2l-.6-.2M38.3 181.8l-1-.2"/>
<path d="M38.3 181.2l-.5 .5M38.4 181.8l1.3-1.3M38.6 181.2h-.4M38.6 181.2l-.6 .6M38.6 181.8l1.1-1M38.8 181l-.2 .2M39 180.1v.6M39 180.2l.5-.6M39 181.8l.7-.7M39 180.4l.6-.6M39 180.7l-.2 .3M39 180.6l.6-.6"/>
<path d="M39.1 181.7l-.8 .1M39.6 181.3l-.4 .4M39.7 180.1v1M39.7 180.1l-.7 .7M39.7 181.1l-.3 .4-.3 .2M39.7 180.9l-.9 .9M39.7 180.4l-1.5 1.4M39.7 180.6l-1.2 1.2M40.3 180l2.1-2.1M40.4 180.2l2.2-2.2M40.5 180.4l1.2-1.2M40.6 180.5l1-1"/>
<path d="M40.7 180.7l1-1M40.8 180.8l1-1M40.9 181l1-1.1M41 181.1l1-1M41.1 181.3l.5-.5M41.2 181.5l.4-.5M41.2 181.5l-3.1-5.3M41.3 181.6l.4-.4M41.5 181.7l.3-.4M41.6 180.9l-.5 .5M41.6 180.7l.1-.1h.2M41.6 181.7l-.4-.2"/>
<path d="M41.7 181.1l-.1-.4M41.7 181.1l.1 .3M41.7 181.1l-.5 .4M41.8 181.3l-.4 .4M41.8 181.4v.1l-.2 .2M41.9 180.6l.4-.4M41.9 181.4l-.3 .3M42 180.7l.4-.4M42.1 180.1l-1.1 1.1M42.2 180.9l.4-.5M42.2 180.2l-.4 .4M42.3 180.9l.4-.4"/>
<path d="M42.3 180.3l-.4 .4M42.4 181l.5-.4M42.5 180.4l-.4 .4M42.6 181.1l.5-.4M42.8 181.2l.4-.5M42.8 180.5l-.5 .5M42.9 181.3l.5-.5M43 180.6l-.5 .5M43.1 181.4l.6-.5M43.1 180.7l-.4 .5M43.3 181.5l.6-.6M43.3 180.8l-.5 .5"/>
<path d="M43.5 181.5l-1.6-.9M43.5 181.6l.6-.6M43.5 180.8l-.5 .6M43.7 181.6l.6-.6M43.8 180.9l-.6 .5M43.9 181.7l.7-.7M44 180.9l-.6 .6M44.2 181.7l.6-.7M44.2 181l-.6 .6M44.5 181l-.7 .6M44.5 181.7l.6-.7M44.7 181l-.6 .7"/>
<path d="M44.8 181.6l.5-.5M45 181l-.7 .7M45 181a.27 .27 0 0 1 .3 .2 .27 .27 0 0 1-.1 .3M45 181a4.5 4.5 0 0 1-3.2-1.1M45.1 181.5l.2-.1M45.2 181.5l-.7 .2-1-.2M45.2 181.1l-.6 .6M45.3 181.2l-.4 .4"/>
</g>
<path d="M25.5 84.8h190.7" fill="none" stroke="#00c000" stroke-width=".18" stroke-dasharray="2.7 1.4 .5 1.4"/>
<g fill="none" stroke="#f00" stroke-width=".25">
<path d="M28.5 33v30.4M28.5 35.6l2.6-.5v.9zM31.1 35.6h179.6M210.7 35.1l2.5 .5-2.5 .4zM213.2 33v30.4M13.3 53.1v26M28.5 50.8l2.6-.4v.8zM31.1 50.8h40.6M71.7 50.4l2.6 .4-2.6 .4zM74.3 48.3v29.5M10.8 79.1h16.5M13.3 79.1l.4 2.5h-.8z"/>
<path d="M20.9 61.5v19.2M71.5 73.5h17.6M106.4 73.5h23.6M164.3 73.5h6M10.8 90.5h16.5M12.9 88h.8l-.4 2.5zM13.3 81.6v6.4M18.4 88.9h54.6M18.4 80.7h54.6M20.5 86.4h.8l-.4 2.5zM20.9 83.2v3.2M20.9 80.7l.4 2.5h-.8z"/>
<path d="M71.5 96.1h17.6M106.4 96.1h23.6M164.3 96.1h6M61.7 106.7l1.8-1.8-1.2 2.3zM62 107l-6.5 8.7h-10.9M65.4 107.1l-9.9 16.2h-15.2M66.7 104.9l-1 2.4-.7-.4zM97.8 107.7l1.2 2.2-.8 .3zM98.6 110.1l7.8 20.8h16.4M149.7 107.7l1.6 2-.7 .4zM150.9 109.9l7.5 13.4h16.3M11.2 139.1l4.8 5.7"/>
<path d="M12.1 137.6l5.8 7M13.4 136.8l6.5 7.8M15.5 136.8l6.5 7.8M17.6 136.8l6.5 7.8M19.6 136.8l6.5 7.8M21.7 136.8l6.5 7.7M23.8 136.8l5.6 6.7M25.8 136.8l5.7 6.7M27.9 136.8l5.6 6.7M30 136.8l5.6 6.7M32.1 136.8l5.6 6.7M34.1 136.8l5 5.9"/>
<path d="M36.2 136.8l2.2 2.6M4.3 148.1l1.2 1.5M4.3 145.6l3.3 4M4.3 143.2l5.3 6.3M4.7 141.2l5.6 6.8M6.3 140.6l4.8 5.8M8.3 140.6l4.9 5.8M10.4 140.6l3.5 4.2M11.2 146.9l-.7 .7M11.7 146.9l-1.4 1.4M12.2 147l-2 1.9M12.5 147.2l-2.1 2.1"/>
<path d="M12.8 147.5l-2 2M13 147.8l-1.2 1.3M13.4 148l-1.2 1.2M13.9 148.1l-1.2 1.2M14.3 148.2l-1.2 1.2M14.7 148.3l-1.2 1.2M15.6 148l-1.6 1.6M16.1 147.4l.5 .7M16.2 146.2l2.7 3.4M16.2 148l-1.6 1.6M16.4 145.3l3.6 4.3M16.5 148.2l-1.3 1.4"/>
<path d="M16.9 148.5l-1.2 1.1M17.2 148.7l-.9 .9M17.5 145.3l3.5 4.3M17.5 148.9l-.6 .7M17.7 149.3l-.3 .3M18.8 145.7l3.3 3.9M20.1 146l3 3.6M21.5 146.4l2.6 3.2M22.8 146.8l2.4 2.8M24.2 147.1l2 2.5M25.5 147.5l1.7 2.1M26.4 145.1l-1.6 1.6"/>
<path d="M26.8 147.9l1.5 1.7M28.2 148.2l1.1 1.4M29.5 148.6l.8 1M32.5 143.5l-4.4 4.4M37 143.5l-5.6 5.6M41.4 143.6l-6 6M44 145.5l-4.1 4.1"/>
</g>
<path d="M28.5 79.1h45.8M74.3 79.1v11.4M167.5 79.1v11.4M213.2 79.1h-45.7M74.3 90.5h-45.8M74.3 80.7h84.1M158.4 80.7h9.1M158.4 88.9h-84.1M167.5 90.5h45.7M167.5 88.9h-9.1" fill="none" stroke="#c0c000" stroke-width=".18" stroke-dasharray="2.7"/>
<g font-size="3">
<text x="175.4" y="9">SS-200-61</text>
<text x="114.1" y="34">2.02[51.3]</text>
<text x="44.6" y="49.3">0.50[12.7]</text>
<text x="11.8" y="75" transform="rotate(-90 11.8 75)">1/8'' Tube O.D.</text>
<text x="19.4" y="74.9" transform="rotate(-90 19.4 74.9)">0.09[2.3]</text>
<text x="44.9" y="114.1">7/16''</text>
<text x="40.7" y="121.8">NOTE A</text>
<text x="158.8" y="121.8">1/2'' HEX</text>
<text x="106.8" y="129.4">1/2'' HEX</text>
<text x="4.3" y="136">Note A - Detail View</text>
<text x="4.7" y="165.2">Panel Holes Size is 21/64[8.3] Max. Panel Thickness is 0.50[12.7]</text>
<text x="10.4" y="171.8">CUSTOMER DRAWING</text>
<text x="127.5" y="175">Bulkhead Union - Fractional</text>
<text x="131.7" y="183.5">SS-200-61</text>
</g>
<g font-size="1.5">
<text x="170.1" y="3.8">PART</text>
<text x="170.1" y="6.3">NO.</text>
<text x="58.4" y="171.7">- DRAWING NOT TO SCALE</text>
<text x="126.4" y="169.8">TITLE</text>
<text x="58.4" y="179.2">- ALL ASSEMBLED NUTS AND FERRULES ARE SHOWN AT FINGER TIGHT DIMENSIONS.</text>
<text x="58.4" y="176.7">- DRAWING IS SUBJECT TO CHANGE WITHOUT NOTICE.</text>
<text x="58.4" y="174.1">- DIMENSION ARE INCHES NEXT TO [MILIMETRES]</text>
<text x="126.4" y="178.3">PART</text>
<text x="58.4" y="181.6">- ALL HEX CALL-OUT ARE ACROSS FLATS.</text>
<text x="126.4" y="180.8">NO.</text>
</g>
</svg>
